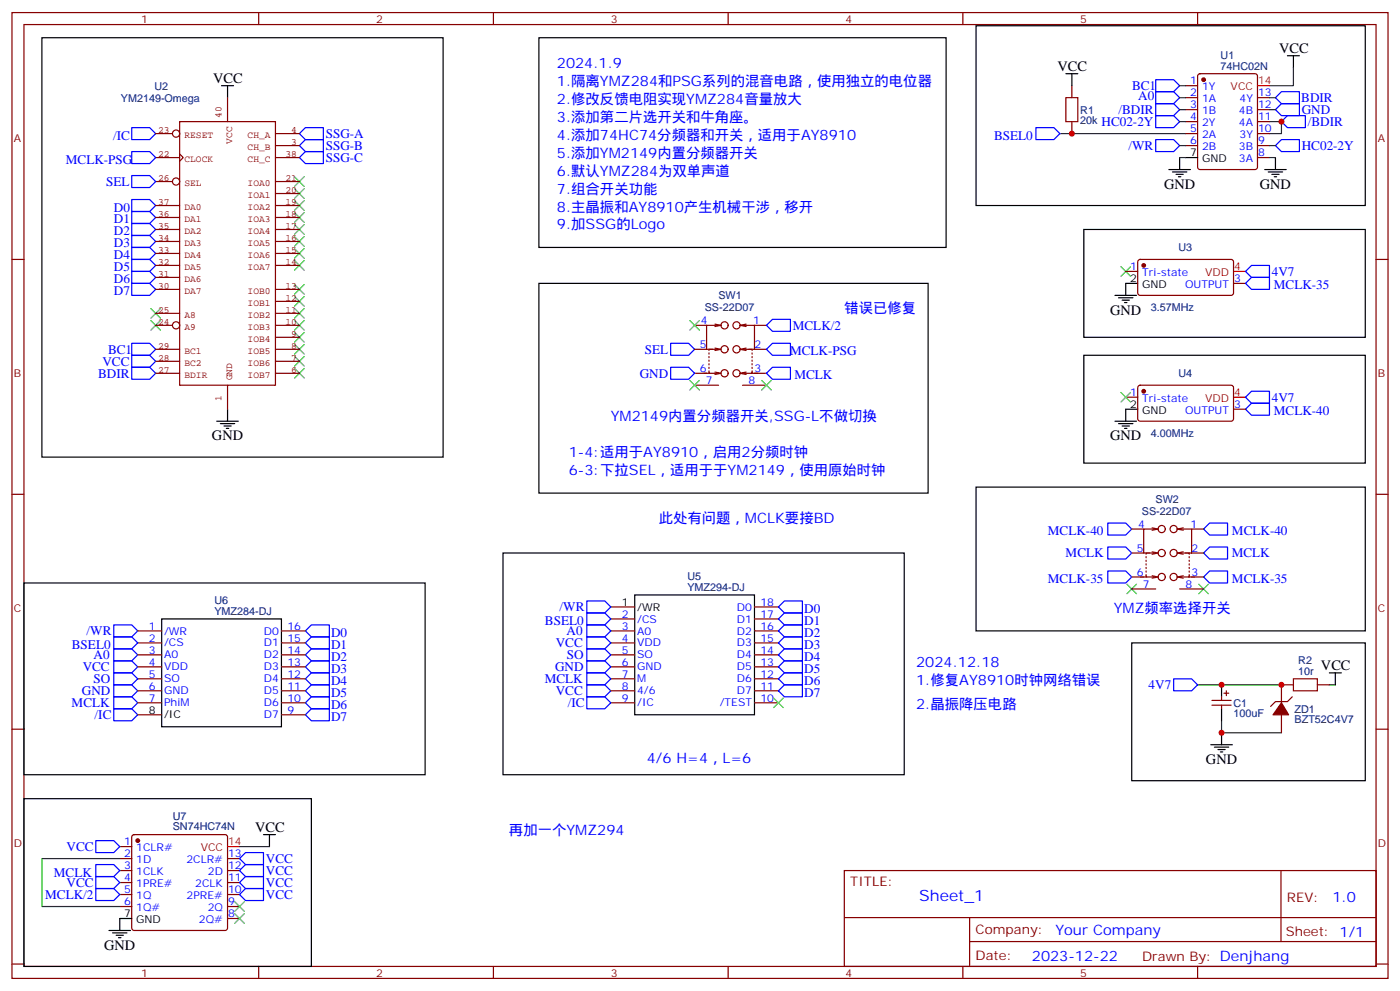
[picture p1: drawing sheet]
<svg xmlns="http://www.w3.org/2000/svg" width="412mm" height="292mm" viewBox="0 0 412 292" stroke-linecap="round" stroke-linejoin="round" font-family="sans-serif">
<g fill="none" stroke="#870000" stroke-width=".35">
<path d="M3.5 3.7h405.4v284.3h-405.4zM7.1 7.2h398.2v277.3h-398.2zM76.2 3.7v3.5M145.3 3.7v3.5M214.5 3.7v3.5M283.6 3.7v3.5M352.8 3.7v3.5M315.7 25.2v3.6M315.7 35.8v3.5M349.2 25.2h3.6M349.2 28.8h3.6M349.2 32.3h3.6"/>
<path d="M349.2 35.8h3.6M349.2 39.3h3.6M353 21.9l.5-.2h16.2l.7 .4v27.1l-.4 .7h-16.5l-.7-.4v-27.1zM370.4 28.8h3.5M370.4 32.3h3.5M370.4 35.8h3.5M370.4 39.3h3.5M349.2 42.9h3.6M370.4 42.9h3.5M370.4 46.4h3.5M3.5 76.4h3.6M331.6 79.9h3.5"/>
<path d="M335.4 76.6l.4-.2h27.1l.5 .7-.1 9.4-.6 .5-27.1-.1-.5-.6v-9.2zM405.3 76.4h3.6M204.6 95.8h3.5M210.6 95.4l1.8 .4M212.4 95.8h-4.3v7M212.4 95.8l-1.8 .3M218 95.8h4.2v7M218 95.8l1.8 .3M219.8 95.4l-1.8 .4M222.2 95.8h3.6M363.4 83.4h3.5M204.6 102.8h5.3"/>
<path d="M204.6 109.9h4.4M204.6 113.4h7.1M208.8 109.2v.7h2.9M208.8 103.9v.3M208.8 105v.3M208.8 106v.4M208.8 107.1v.3M208.8 108.1v.4M210.6 109.5l1.8 .4-1.8 .3M210.6 102.5l1.8 .3-1.8 .4M211.7 102.8h-2.9v.4M218 102.8l1.8 .4"/>
<path d="M218 109.9l1.8 .3M218.7 102.8h2.8v.4M218.7 113.4h7.1M219.8 102.5l-1.8 .3M219.8 109.5l-1.8 .4M220.5 102.8h5.3M221.4 109.9h4.4M221.5 109.2v.7h-2.8M221.5 103.9v.3M221.5 105v.3M221.5 106v.4M221.5 107.1v.3"/>
<path d="M221.5 108.1v.4M331.6 116.9h3.5M335.4 113.6l.4-.2 27.1 .1 .5 .6-.1 9.5-.6 .4-27.1-.1-.5-.6v-9.2zM363.4 120.5h3.5M3.5 145.5h3.6M333.4 155.8h3.5M339.4 155.4l1.7 .4M341.1 155.8h-4.2v7M341.1 155.8l-1.7 .3M346.8 155.8h4.2v7M346.8 155.8l1.7 .3M348.5 155.4l-1.7 .4"/>
<path d="M351 155.8h3.5M405.3 145.5h3.6M179.9 178.7h7.1M222.2 178.7h7.1M333.4 162.8h5.3M333.4 169.9h4.4M333.4 173.4h7M337.6 169.2v.7h2.8M337.6 163.9v.3M337.6 164.9v.4M337.6 166v.3M337.6 167v.4"/>
<path d="M337.6 168.1v.4M339.4 169.5l1.7 .4-1.7 .3M339.4 162.5l1.7 .3-1.7 .4M340.4 162.8h-2.8v.4M346.8 162.8l1.7 .4M346.8 169.9l1.7 .3M347.5 162.8h2.8v.4M347.5 173.4h7M348.5 162.5l-1.7 .3M348.5 169.5l-1.7 .4M349.2 162.8h5.3M350.1 169.9h4.4"/>
<path d="M350.3 169.2v.7h-2.8M350.3 163.9v.3M350.3 164.9v.4M350.3 166v.3M350.3 167v.4M350.3 168.1v.4M40.6 185.7h7M40.6 189.3h7M40.6 192.8h7M40.6 196.3h7M40.6 199.8h7M82.9 185.7h7.1"/>
<path d="M82.9 189.3h7.1M82.9 192.8h7.1M82.9 196.3h7.1M82.9 199.8h7.1M179.9 185.7h7.1M179.9 189.3h7.1M179.9 192.8h7.1M179.9 196.3h7.1M179.9 199.8h7.1M179.9 182.2h7.1M222.2 185.7h7.1M222.2 189.3h7.1"/>
<path d="M222.2 192.8h7.1M222.2 196.3h7.1M222.2 199.8h7.1M222.2 182.2h7.1M3.5 214.7h3.6M40.6 203.4h7M40.6 206.9h7M40.6 210.4h7M82.9 203.4h7.1M82.9 206.9h7.1M82.9 210.4h7.1M179.9 203.4h7.1"/>
<path d="M179.9 206.9h7.1M222.2 203.4h7.1M222.2 206.9h7.1M357 206.2h5.7M357 207.6h5.7M359.8 205.1v1.1M359.8 207.6v1.1M360.5 204.1h1.4M361.2 203.4v1.4M377.5 210.4v5.3M380.6 205.1l-1.4 1.5h-3.5l-1.4 1.4M381 201.6h-3.5v5.3"/>
<path d="M388.1 201.6h3.5M405.3 214.7h3.6M35.3 249.2h3.5M35.3 252.8h3.5M35.3 256.3h3.5M35.3 259.8h3.5M39 245.9l.5-.2h26.8l.5 .2 .2 .5v26.8l-.2 .5-.5 .2h-26.8l-.5-.2-.2-.5v-26.8zM67 252.8h3.6M67 256.3h3.6M67 259.8h3.6M248.7 256.3h156.6v28.2h-156.6zM377.3 256.3v20.9"/>
<path d="M35.3 263.3h3.5M35.3 266.9h3.5M67 263.3h3.6M67 266.9h3.6M67 270.4h3.6M248.7 270.1h156.5M285.6 277.2h119.6M285.6 270.1v14.2M3.5 283.8h3.6M76.2 284.5v3.5M145.3 284.5v3.5M214.5 284.5v3.5"/>
<path d="M283.6 284.5v3.5M352.8 284.5v3.5M405.3 283.8h3.6"/>
<circle cx="213.4" cy="95.8" r="1.06"/>
<circle cx="217" cy="95.8" r="1.06"/>
<circle cx="213.4" cy="109.9" r="1.06"/>
<circle cx="213.4" cy="102.8" r="1.06"/>
<circle cx="217" cy="109.9" r="1.06"/>
<circle cx="217" cy="102.8" r="1.06"/>
<circle cx="342.2" cy="155.8" r="1.06"/>
<circle cx="345.7" cy="155.8" r="1.06"/>
<circle cx="342.2" cy="162.8" r="1.06"/>
<circle cx="342.2" cy="169.9" r="1.06"/>
<circle cx="345.7" cy="162.8" r="1.06"/>
<circle cx="345.7" cy="169.9" r="1.06"/>
</g>
<g fill="none" stroke="#00f" stroke-width=".35">
<path d="M38.8 37.6h5.3l1.8 1.7-1.8 1.8h-5.3zM90 37.6h5.2v3.5h-5.2l-1.8-1.8zM305.2 37.6h5.2l1.8 1.7-1.8 1.8h-5.2zM340.4 27h5.3l1.8 1.8-1.8 1.7h-5.3zM340.4 30.5h5.3l1.8 1.8-1.8 1.7h-5.3zM340.4 23.5h5.3l1.8 1.7-1.8 1.8h-5.3zM340.4 34h5.3l1.8 1.8-1.8 1.8h-5.3zM377.5 27h5.3v3.5h-5.3l-1.8-1.7zM377.5 30.5h5.3v3.5h-5.3l-1.8-1.7zM377.5 35.8l1.7-1.8h5.3v3.6h-5.3zM38.8 58.7h5.3l1.8 1.8-1.8 1.8h-5.3zM38.8 51.7h5.3l1.8 1.7-1.8 1.8h-5.3z"/>
<path d="M38.8 44.6h5.3l1.8 1.8-1.8 1.8h-5.3zM90 41.1h5.2v3.5h-5.2l-1.8-1.7zM90 44.6h5.2v3.6h-5.2l-1.8-1.8zM340.4 41.1h5.3l1.8 1.8-1.8 1.7h-5.3zM377.5 41.1h5.3v3.5h-5.3l-1.8-1.7zM38.8 72.8h5.3l1.8 1.8-1.8 1.8h-5.3zM38.8 79.9h5.3l1.8 1.8-1.8 1.7h-5.3zM38.8 76.4h5.3l1.8 1.7-1.8 1.8h-5.3zM38.8 69.3h5.3l1.8 1.8-1.8 1.7h-5.3zM38.8 65.8h5.3l1.8 1.8-1.8 1.7h-5.3zM38.8 62.3h5.3l1.8 1.7-1.8 1.8h-5.3zM366.9 79.9l1.8-1.8h5.2v3.6h-5.2z"/>
<path d="M38.8 83.4h5.3l1.8 1.8-1.8 1.8h-5.3zM227.5 94h5.3v3.5h-5.3l-1.7-1.7zM368.7 81.7h5.2v3.5h-5.2l-1.8-1.8zM38.8 108.1h5.3l1.8 1.8-1.8 1.8h-5.3zM38.8 101.1h5.3l1.8 1.7-1.8 1.8h-5.3zM38.8 104.6h5.3l1.8 1.8-1.8 1.7h-5.3zM197.6 101.1h5.2l1.8 1.7-1.8 1.8h-5.2zM197.6 108.1h5.2l1.8 1.8-1.8 1.8h-5.2zM227.5 101.1h5.3v3.5h-5.3l-1.7-1.8zM227.5 108.1h5.3v3.6h-5.3l-1.7-1.8zM366.9 116.9l1.8-1.7h5.2v3.5h-5.2zM368.7 118.7h5.2v3.5h-5.2l-1.8-1.7z"/>
<path d="M326.3 154h5.3l1.8 1.8-1.8 1.7h-5.3zM356.3 154h5.3v3.5h-5.3l-1.8-1.7zM172.9 176.9h5.3l1.7 1.8-1.7 1.7h-5.3zM231.1 176.9h5.3v3.5h-5.3l-1.8-1.7zM326.3 168.1h5.3l1.8 1.8-1.8 1.7h-5.3zM326.3 161h5.3l1.8 1.8-1.8 1.8h-5.3zM356.3 168.1h5.3v3.5h-5.3l-1.8-1.7zM356.3 161h5.3v3.6h-5.3l-1.8-1.8zM33.5 184h5.3l1.8 1.7-1.8 1.8h-5.3zM33.5 191h5.3l1.8 1.8-1.8 1.8h-5.3zM33.5 194.6h5.3l1.8 1.7-1.8 1.8h-5.3zM33.5 198.1h5.3l1.8 1.7-1.8 1.8h-5.3z"/>
<path d="M33.5 187.5h5.3l1.8 1.8-1.8 1.7h-5.3zM91.7 184h5.3v3.5h-5.3l-1.7-1.8zM91.7 187.5h5.3v3.5h-5.3l-1.7-1.7zM91.7 191h5.3v3.6h-5.3l-1.7-1.8zM91.7 198.1h5.3v3.5h-5.3l-1.7-1.8zM91.7 194.6h5.3v3.5h-5.3l-1.7-1.8zM172.9 184h5.3l1.7 1.7-1.7 1.8h-5.3zM172.9 187.5h5.3l1.7 1.8-1.7 1.7h-5.3zM172.9 191h5.3l1.7 1.8-1.7 1.8h-5.3zM172.9 198.1h5.3l1.7 1.7-1.7 1.8h-5.3zM172.9 194.6h5.3l1.7 1.7-1.7 1.8h-5.3zM172.9 180.4h5.3l1.7 1.8-1.7 1.8h-5.3z"/>
<path d="M231.1 180.4h5.3v3.6h-5.3l-1.8-1.8zM231.1 184h5.3v3.5h-5.3l-1.8-1.8zM231.1 187.5h5.3v3.5h-5.3l-1.8-1.7zM231.1 194.6h5.3v3.5h-5.3l-1.8-1.8zM231.1 191h5.3v3.6h-5.3l-1.8-1.8zM231.1 198.1h5.3v3.5h-5.3l-1.8-1.8zM345.7 199.8h5.3l1.8 1.8-1.8 1.8h-5.3zM33.5 208.7h5.3l1.8 1.7-1.8 1.8h-5.3zM33.5 201.6h5.3l1.8 1.8-1.8 1.7h-5.3zM33.5 205.1h5.3l1.8 1.8-1.8 1.8h-5.3zM90 203.4l1.7-1.8h5.3v3.5h-5.3zM90 206.9l1.7-1.8h5.3v3.6h-5.3z"/>
<path d="M91.7 208.7h5.3v3.5h-5.3l-1.7-1.8zM172.9 201.6h5.3l1.7 1.8-1.7 1.7h-5.3zM172.9 205.1h5.3l1.7 1.8-1.7 1.8h-5.3zM231.1 201.6h5.3v3.5h-5.3l-1.8-1.7zM28.2 254.5h5.3l1.8 1.8-1.8 1.8h-5.3zM28.2 247.5h5.3l1.8 1.7-1.8 1.8h-5.3zM28.2 258.1h5.3l1.8 1.7-1.8 1.8h-5.3zM72.3 258.1h5.3v3.5h-5.3l-1.7-1.8zM72.3 254.5h5.3v3.6h-5.3l-1.7-1.8zM72.3 251h5.3v3.5h-5.3l-1.7-1.7zM28.2 261.6h5.3l1.8 1.7-1.8 1.8h-5.3zM72.3 261.6h5.3v3.5h-5.3l-1.7-1.8z"/>
</g>
<g fill="none" stroke="#000" stroke-width=".35">
<path d="M12.3 11.1h118.2v123.5h-118.2zM158.7 11.1h120v61.7h-120zM287.5 7.6h114.7v52.9h-114.7zM379.2 16.4h3.6M381 16.4v3.5M65.3 25.2h3.5M67 25.2v3.6M314 21.7h3.5M315.7 21.7v3.5M344.3 49.9h6.4M345.4 50.6h4.2M346.4 51.3h2.1"/>
<path d="M347.1 52h.7M347.5 46.4v3.5M349.2 46.4h3.6M372.5 49.9h6.4M373.6 50.6h4.2M374.6 51.3h2.2M375.4 52h.7M375.7 46.4v3.5M319.3 67.6h82.9v31.7h-82.9zM158.7 83.4h114.7v61.8h-114.7zM328.4 87h6.4M329.5 87.7h4.2"/>
<path d="M330.6 88.4h2.1M331.3 89.1h.7M335.1 83.4h-3.5v3.6M319.3 104.6h82.9v31.7h-82.9zM63.9 124h6.3M64.9 124.7h4.2M66 125.4h2.1M66.7 126.1h.7M67 120.5v3.5M328.4 124h6.4M329.5 124.7h4.2M330.6 125.4h2.1"/>
<path d="M331.3 126.1h.7M335.1 120.5h-3.5v3.5M287.5 143.4h114.7v42.3h-114.7zM7.1 171.6h118.1v56.5h-118.1zM148.2 162.8h118.1v65.3h-118.1zM187 175.2h35.2v35.2h-35.2zM47.6 182.2h35.3v31.8h-35.3zM333.4 189.3h68.8v40.5h-68.8zM391.6 198.1h3.5M393.3 198.1v3.5M356.7 219.3h6.3M357.7 220h4.2"/>
<path d="M359.8 201.6v3.5M359.8 208.7v3.5M359.8 215.7v3.6M7.1 235.1h84.6v49.4h-84.6zM358.8 220.7h2.1M359.5 221.4h.7M77.6 245.7h3.5M79.4 245.7v3.5M32.1 273.9h6.4M33.2 274.6h4.2M34.2 275.3h2.1M34.9 276h.7"/>
<path d="M38.8 270.4h-3.5v3.5"/>
</g>
<g fill="none" stroke="#3c3" stroke-width=".35">
<path d="M86.8 59.1l2.8 2.8M86.8 55.6l2.8 2.8M86.8 52l2.8 2.9M89.6 59.1l-2.8 2.8M89.6 55.6l-2.8 2.8M89.6 52l-2.8 2.9M86.8 76.7l2.8 2.9M86.8 73.2l2.8 2.8M86.8 69.7l2.8 2.8M86.8 66.1l2.8 2.9M86.8 62.6l2.8 2.8M89.6 76.7l-2.8 2.9"/>
<path d="M89.6 73.2l-2.8 2.8M89.6 69.7l-2.8 2.8M89.6 66.1l-2.8 2.9M89.6 62.6l-2.8 2.8M330.2 78.5l2.8 2.8M333 78.5l-2.8 2.8M44.4 90.8l2.9 2.9M44.4 94.4l2.9 2.8M47.3 94.4l-2.9 2.8M47.3 90.8l-2.9 2.9M86.8 97.9l2.8 2.8M86.8 94.4l2.8 2.8"/>
<path d="M86.8 90.8l2.8 2.9M86.8 87.3l2.8 2.8M86.8 83.8l2.8 2.8M89.6 97.9l-2.8 2.8M89.6 94.4l-2.8 2.8M89.6 90.8l-2.8 2.9M89.6 87.3l-2.8 2.8M89.6 83.8l-2.8 2.8M203.2 94.4l2.8 2.8M206 94.4l-2.8 2.8M86.8 108.5l2.8 2.8M86.8 105l2.8 2.8"/>
<path d="M86.8 101.4l2.8 2.8M89.6 108.5l-2.8 2.8M89.6 105l-2.8 2.8M89.6 101.4l-2.8 2.8M203.2 112l2.8 2.8M206 112l-2.8 2.8M224.4 112l2.8 2.8M227.2 112l-2.8 2.8M330.2 115.5l2.8 2.9M333 115.5l-2.8 2.9M332 172l2.8 2.8M334.8 172l-2.8 2.8"/>
<path d="M353.1 172l2.9 2.8M356 172l-2.9 2.8M227.9 205.5l2.8 2.8M230.7 205.5l-2.8 2.8M69.1 265.5l2.9 2.8M69.1 269l2.9 2.8M72 265.5l-2.9 2.8M72 269l-2.9 2.8"/>
</g>
<g fill="none" stroke="#008700" stroke-width=".35">
<path d="M381 19.9v5.3h-7.1M312.2 39.3h37M347.5 35.8h1.7M347.5 32.3h1.7M347.5 28.8h1.7M347.5 25.2h1.7M373.9 35.8h3.6v3.5h-3.6M373.9 32.3h1.8M373.9 28.8h1.8M347.5 46.4h1.7M347.5 42.9h1.7M373.9 46.4h1.8"/>
<path d="M373.9 42.9h1.8M352.8 201.6h24.7M359.8 212.2v3.5h17.7M391.6 201.6h1.7M35.3 252.8h-23v14.1h23M70.6 249.2h8.8"/>
</g>
<path d="M314 28.8h3.5v7h-3.5zM381 199.8h7.1v3.6h-7.1z" fill="none" stroke="#a10000" stroke-width=".35"/>
<g fill="none" stroke="#850000" stroke-width=".35">
<path d="M45.9 39.3h4.9M52.9 35.8h28.2v77.6h-28.2zM67 28.8v7M81.1 39.3h7.1M45.9 53.4h4.9M45.9 46.4h7M52.9 45.3l1.1 1.1-1.1 1M81.1 57h7.1M81.1 53.4h7.1M81.1 46.4h7.1M81.1 42.9h7.1M45.9 78.1h7"/>
<path d="M45.9 74.6h7M45.9 71.1h7M45.9 67.6h7M45.9 64h7M45.9 60.5h7M81.1 78.1h7.1M81.1 74.6h7.1M81.1 71.1h7.1M81.1 67.6h7.1M81.1 64h7.1M81.1 60.5h7.1M45.9 95.8h4.9"/>
<path d="M45.9 92.3h7M45.9 85.2h7M45.9 81.7h7M81.1 95.8h7.1M81.1 92.3h7.1M81.1 88.7h7.1M81.1 85.2h7.1M81.1 99.3h7.1M45.9 109.9h7M45.9 106.4h7M45.9 102.8h7M67 113.4v7.1"/>
<path d="M81.1 109.9h7.1M81.1 106.4h7.1M81.1 102.8h7.1"/>
<circle cx="51.9" cy="39.3" r="1.06"/>
<circle cx="51.9" cy="53.4" r="1.06"/>
<circle cx="51.9" cy="95.8" r="1.06"/>
</g>
<g fill="#870000" stroke="#870000" stroke-width=".35">
<path d="M377.5 206.9l2.1 3.5h-4.6z"/>
<circle cx="354.5" cy="23.5" r=".53"/>
<circle cx="40.6" cy="247.5" r=".53"/>
<circle cx="336.9" cy="115.2" r=".53"/>
<circle cx="336.9" cy="78.1" r=".53"/>
</g>
<path d="M370.4 25.2h3.5M363.4 79.9h3.5M363.4 116.9h3.5M67 249.2h3.6" fill="none" stroke="#f00" stroke-width=".35"/>
<g fill="#c00">
<circle cx="315.7" cy="39.3" r=".88"/>
<circle cx="377.5" cy="35.8" r=".88"/>
<circle cx="359.8" cy="215.7" r=".88"/>
<circle cx="359.8" cy="201.6" r=".88"/>
<circle cx="377.5" cy="201.6" r=".88"/>
</g>
<text font-size="4.6" fill="#00f" x="270.8" y="265.3">Sheet_1</text>
<g font-size="4.2">
<text x="376.8" y="15.7">VCC</text>
<text x="311.5" y="21">VCC</text>
<text x="62.8" y="24.5">VCC</text>
<text x="342.9" y="55.6">GND</text>
<text x="371.1" y="55.6">GND</text>
<text x="327" y="92.6">GND</text>
<text x="62.4" y="129.6">GND</text>
<text x="327" y="129.6">GND</text>
<text x="389.1" y="197.4">VCC</text>
<text x="355.2" y="224.9">GND</text>
<text x="75.1" y="245">VCC</text>
<text x="30.7" y="279.6">GND</text>
</g>
<g font-size="4.2" fill="#00f">
<text x="164" y="19.9">2024.1.9</text>
<text x="164" y="25.2">1.隔离YMZ284和PSG系列的混音电路，使用独立的电位器</text>
<text x="164" y="30.5">2.修改反馈电阻实现YMZ284音量放大</text>
<text x="164" y="35.8">3.添加第二片选开关和牛角座。</text>
<text x="164" y="41.1">4.添加74HC74分频器和开关，适用于AY8910</text>
<text x="164" y="46.4">5.添加YM2149内置分频器开关</text>
<text x="164" y="51.7">6.默认YMZ284为双单声道</text>
<text x="164" y="57">7.组合开关功能</text>
<text x="164" y="62.3">8.主晶振和AY8910产生机械干涉，移开</text>
<text x="164" y="67.6">9.加SSG的Logo</text>
<text x="248.7" y="92.3">错误已修复</text>
<text x="179.9" y="124">YM2149内置分频器开关,SSG-L不做切换</text>
<text x="167.6" y="134.6">1-4:适用于AY8910，启用2分频时钟</text>
<text x="167.6" y="139.9">6-3:下拉SEL，适用于于YM2149，使用原始时钟</text>
<text x="194" y="154">此处有问题，MCLK要接BD</text>
<text x="328.1" y="180.4">YMZ频率选择开关</text>
<text x="269.9" y="196.3">2024.12.18</text>
<text x="269.9" y="201.6">1.修复AY8910时钟网络错误</text>
<text x="269.9" y="208.7">2.晶振降压电路</text>
<text x="190.5" y="224.5">4/6 H=4，L=6</text>
<text x="149.9" y="245.7">再加一个YMZ294</text>
<text x="392.5" y="265.6">1.0</text>
<text x="310.9" y="275.1">Your Company</text>
<text x="304" y="282.9">2023-12-22</text>
</g>
<g font-size="3.9" fill="#00f">
<text x="333.5" y="26.5">BC1</text>
<text x="335.3" y="29.4">A0</text>
<text x="329.4" y="33.5">/BDIR</text>
<text x="383.3" y="30">BDIR</text>
<text x="383.5" y="33.6">GND</text>
<text x="33.3" y="41.1">/IC</text>
<text x="96" y="40.5">SSG-A</text>
<text x="292.8" y="41.1">BSEL0</text>
<text x="324.5" y="37.1">HC02-2Y</text>
<text x="385.2" y="37.1">/BDIR</text>
<text x="96" y="44.1">SSG-B</text>
<text x="96" y="47.7">SSG-C</text>
<text x="332.4" y="44.1">/WR</text>
<text x="383.5" y="44.1">HC02-2Y</text>
<text x="19.4" y="48.2">MCLK-PSG</text>
<text x="31.2" y="54.7">SEL</text>
<text x="33.5" y="65.8">D1</text>
<text x="33.5" y="62.3">D0</text>
<text x="33.5" y="69.3">D2</text>
<text x="33.5" y="76.4">D4</text>
<text x="33.5" y="72.8">D3</text>
<text x="33.5" y="83.4">D6</text>
<text x="33.5" y="79.9">D5</text>
<text x="374.6" y="81.2">4V7</text>
<text x="33.5" y="87">D7</text>
<text x="375.2" y="85.2">MCLK-35</text>
<text x="233.5" y="97">MCLK/2</text>
<text x="30.2" y="107.6">VCC</text>
<text x="31.8" y="104.1">BC1</text>
<text x="190" y="104.1">SEL</text>
<text x="232.7" y="104.6">MCLK-PSG</text>
<text x="28.9" y="111.1">BDIR</text>
<text x="188.5" y="111.1">GND</text>
<text x="234" y="111.7">MCLK</text>
<text x="374.6" y="118.2">4V7</text>
<text x="375.2" y="122.2">MCLK-40</text>
<text x="308.7" y="157.5">MCLK-40</text>
<text x="362.9" y="157.5">MCLK-40</text>
<text x="313.9" y="164.1">MCLK</text>
<text x="362.8" y="164.1">MCLK</text>
<text x="308.7" y="171.6">MCLK-35</text>
<text x="362.9" y="171.6">MCLK-35</text>
<text x="164.9" y="179.9">/WR</text>
<text x="160.5" y="184">BSEL0</text>
<text x="236.9" y="180.4">D0</text>
<text x="236.9" y="184">D1</text>
<text x="21.2" y="191">BSEL0</text>
<text x="25.5" y="187">/WR</text>
<text x="97.5" y="187.5">D0</text>
<text x="97.5" y="191">D1</text>
<text x="163.7" y="190.5">VCC</text>
<text x="166.9" y="187">A0</text>
<text x="236.9" y="187.5">D2</text>
<text x="236.9" y="191">D3</text>
<text x="24.4" y="197.6">VCC</text>
<text x="27.6" y="194.1">A0</text>
<text x="97.5" y="194.6">D2</text>
<text x="163.5" y="197.6">GND</text>
<text x="166.9" y="194.1">SO</text>
<text x="236.9" y="194.6">D4</text>
<text x="27.6" y="201.1">SO</text>
<text x="97.5" y="201.6">D4</text>
<text x="97.5" y="198.1">D3</text>
<text x="160.5" y="201.1">MCLK</text>
<text x="236.9" y="198.1">D5</text>
<text x="236.9" y="201.6">D6</text>
<text x="338.3" y="202.9">4V7</text>
<text x="21.1" y="208.2">MCLK</text>
<text x="24.1" y="204.6">GND</text>
<text x="97.5" y="205.1">D5</text>
<text x="97.5" y="208.7">D6</text>
<text x="163.7" y="204.6">VCC</text>
<text x="167.2" y="208.2">/IC</text>
<text x="236.9" y="205.1">D7</text>
<text x="27.9" y="211.7">/IC</text>
<text x="97.5" y="212.2">D7</text>
<text x="19.6" y="250.5">VCC</text>
<text x="78.3" y="257.5">VCC</text>
<text x="78.3" y="254">VCC</text>
<text x="15.9" y="258.1">MCLK</text>
<text x="19.6" y="261.1">VCC</text>
<text x="78.3" y="261.1">VCC</text>
<text x="13.3" y="264.6">MCLK/2</text>
<text x="78.3" y="264.6">VCC</text>
</g>
<g font-size="3.9" fill="#800">
<text x="250.5" y="260.9">TITLE:</text>
<text x="379.1" y="265.6">REV:</text>
<text x="287.4" y="275.1">Company:</text>
<text x="378.7" y="275.7">Sheet: 1/1</text>
<text x="287.4" y="282.8">Date:</text>
<text x="336.4" y="282.8">Drawn By: Denjhang</text>
</g>
<g font-size="3.2" fill="#800">
<text x="41.6" y="6.7">1</text>
<text x="110.8" y="6.7">2</text>
<text x="179.9" y="6.7">3</text>
<text x="249.1" y="6.7">4</text>
<text x="318.2" y="6.7">5</text>
<text x="4.1" y="41.8">A</text>
<text x="405.9" y="41.8">A</text>
<text x="4.1" y="110.9">B</text>
<text x="405.9" y="110.9">B</text>
<text x="4.1" y="180.1">C</text>
<text x="405.9" y="180.1">C</text>
<text x="4.1" y="249.2">D</text>
<text x="405.9" y="249.2">D</text>
<text x="41.6" y="287.5">1</text>
<text x="110.8" y="287.5">2</text>
<text x="179.9" y="287.5">3</text>
<text x="249.1" y="287.5">4</text>
<text x="318.2" y="287.5">5</text>
</g>
<g font-size="3.2" fill="#000080">
<text x="359.6" y="17.4">U1</text>
<text x="359.6" y="20.5">74HC02N</text>
<text x="35.6" y="29.9">YM2149-Omega</text>
<text x="45.5" y="26.4">U2</text>
<text x="318.2" y="33.4">R1</text>
<text x="318.2" y="36.6">20k</text>
<text x="347.1" y="74">U3</text>
<text x="211.6" y="88.1">SW1</text>
<text x="207.6" y="91.6">SS-22D07</text>
<text x="339" y="91.6">3.57MHz</text>
<text x="347.1" y="111">U4</text>
<text x="339" y="128.7">4.00MHz</text>
<text x="340.4" y="148.1">SW2</text>
<text x="336.4" y="151.6">SS-22D07</text>
<text x="202.5" y="170.9">U5</text>
<text x="63.2" y="177.9">U6</text>
<text x="202.5" y="174">YMZ294-DJ</text>
<text x="63.2" y="181.1">YMZ284-DJ</text>
<text x="382.4" y="195.6">R2</text>
<text x="382.4" y="198.8">10r</text>
<text x="363.4" y="208.1">C1</text>
<text x="381.4" y="209.8">ZD1</text>
<text x="363.4" y="211.2">100uF</text>
<text x="381.4" y="213">BZT52C4V7</text>
<text x="50.9" y="244.5">SN74HC74N</text>
<text x="50.9" y="241.3">U7</text>
</g>
<g font-size="3.2" fill="#00f">
<text x="350.6" y="24.9">1</text>
<text x="350.6" y="28.4">2</text>
<text x="354.1" y="26.6">1Y</text>
<text x="370.6" y="28.4">13</text>
<text x="350.6" y="31.9">3</text>
<text x="350.6" y="35.5">4</text>
<text x="354.1" y="30.2">1A</text>
<text x="354.1" y="33.7">1B</text>
<text x="364.9" y="33.7">4B</text>
<text x="365.1" y="30.2">4Y</text>
<text x="370.6" y="35.5">11</text>
<text x="370.6" y="31.9">12</text>
<text x="350.6" y="39">5</text>
<text x="354.1" y="37.2">2Y</text>
<text x="354.1" y="40.7">2A</text>
<text x="364.9" y="37.2">4A</text>
<text x="365.1" y="40.7">3Y</text>
<text x="370.6" y="39">10</text>
<text x="350.6" y="42.5">6</text>
<text x="354.1" y="44.3">2B</text>
<text x="364.9" y="44.3">3B</text>
<text x="364.9" y="47.8">3A</text>
<text x="370.6" y="46">8</text>
<text x="370.6" y="42.5">9</text>
<text x="332.9" y="79.6">1</text>
<text x="336.4" y="81.3">Tri-state</text>
<text x="363.5" y="83.1">3</text>
<text x="349.1" y="84.8">OUTPUT</text>
<text x="206.5" y="95.4">4</text>
<text x="221.9" y="95.4">1</text>
<text x="206.1" y="102.5">5</text>
<text x="222.2" y="102.5">2</text>
<text x="206.1" y="109.5">6</text>
<text x="207.9" y="113.1">7</text>
<text x="220.5" y="113.1">8</text>
<text x="222.2" y="109.5">3</text>
<text x="332.9" y="116.6">1</text>
<text x="336.4" y="118.4">Tri-state</text>
<text x="349.1" y="121.9">OUTPUT</text>
<text x="363.5" y="120.1">3</text>
<text x="335.2" y="155.4">4</text>
<text x="350.7" y="155.4">1</text>
<text x="334.9" y="162.5">5</text>
<text x="351" y="162.5">2</text>
<text x="334.9" y="169.5">6</text>
<text x="336.6" y="173">7</text>
<text x="349.2" y="173">8</text>
<text x="351" y="169.5">3</text>
<text x="217.1" y="179.7">D0</text>
<text x="224" y="178.3">18</text>
<text x="43.8" y="185.4">1</text>
<text x="84.7" y="185.4">16</text>
<text x="183.2" y="181.9">2</text>
<text x="183.2" y="185.4">3</text>
<text x="187.7" y="183.3">/CS</text>
<text x="217.1" y="183.3">D1</text>
<text x="224" y="181.9">17</text>
<text x="224" y="185.4">16</text>
<text x="43.8" y="188.9">2</text>
<text x="48.3" y="186.8">/WR</text>
<text x="48.3" y="190.3">/CS</text>
<text x="77.7" y="186.8">D0</text>
<text x="77.7" y="190.3">D1</text>
<text x="84.7" y="188.9">15</text>
<text x="183.2" y="188.9">4</text>
<text x="187.7" y="186.8">A0</text>
<text x="187.7" y="190.3">VDD</text>
<text x="217.1" y="186.8">D2</text>
<text x="217.1" y="190.3">D3</text>
<text x="224" y="188.9">15</text>
<text x="43.8" y="192.4">3</text>
<text x="43.8" y="196">4</text>
<text x="48.3" y="193.9">A0</text>
<text x="48.3" y="197.4">VDD</text>
<text x="77.7" y="193.9">D2</text>
<text x="77.7" y="197.4">D3</text>
<text x="84.7" y="192.4">14</text>
<text x="84.7" y="196">13</text>
<text x="183.2" y="192.4">5</text>
<text x="183.2" y="196">6</text>
<text x="187.7" y="193.9">SO</text>
<text x="187.7" y="197.4">GND</text>
<text x="217.1" y="193.9">D4</text>
<text x="217.1" y="197.4">D5</text>
<text x="224" y="192.4">14</text>
<text x="224" y="196">13</text>
<text x="43.8" y="199.5">5</text>
<text x="43.8" y="203">6</text>
<text x="48.3" y="200.9">SO</text>
<text x="77.7" y="200.9">D4</text>
<text x="84.7" y="199.5">12</text>
<text x="84.7" y="203">11</text>
<text x="183.2" y="199.5">7</text>
<text x="183.2" y="203">8</text>
<text x="187.7" y="200.9">M</text>
<text x="217.1" y="200.9">D6</text>
<text x="224" y="199.5">12</text>
<text x="224" y="203">11</text>
<text x="43.8" y="206.6">7</text>
<text x="48.3" y="204.4">GND</text>
<text x="48.3" y="208">PhiM</text>
<text x="77.7" y="204.4">D5</text>
<text x="77.7" y="208">D6</text>
<text x="84.7" y="206.6">10</text>
<text x="183.2" y="206.6">9</text>
<text x="187.7" y="204.4">4/6</text>
<text x="187.7" y="208">/IC</text>
<text x="212" y="208">/TEST</text>
<text x="217.1" y="204.4">D7</text>
<text x="224" y="206.6">10</text>
<text x="77.7" y="211.5">D7</text>
<text x="84.7" y="210.1">9</text>
<text x="36.6" y="248.9">1</text>
<text x="40.1" y="250.6">1CLR#</text>
<text x="36.6" y="252.4">2</text>
<text x="36.6" y="255.9">3</text>
<text x="40.1" y="254.2">1D</text>
<text x="40.1" y="257.7">1CLK</text>
<text x="54.9" y="254.2">2CLR#</text>
<text x="61.3" y="257.7">2D</text>
<text x="67.2" y="255.9">12</text>
<text x="67.2" y="252.4">13</text>
<text x="36.6" y="259.5">4</text>
<text x="36.6" y="263">5</text>
<text x="40.1" y="261.2">1PRE#</text>
<text x="57.5" y="261.2">2CLK</text>
<text x="67.2" y="263">10</text>
<text x="67.2" y="259.5">11</text>
<text x="36.6" y="266.5">6</text>
<text x="40.1" y="264.8">1Q</text>
<text x="40.1" y="268.3">1Q#</text>
<text x="55" y="264.8">2PRE#</text>
<text x="61.2" y="268.3">2Q</text>
<text x="67.2" y="266.5">9</text>
<text x="58.6" y="271.8">2Q#</text>
<text x="67.2" y="270.1">8</text>
</g>
<g font-size="3.2" fill="#f00">
<text x="362.5" y="26.6">VCC</text>
<text x="370.6" y="24.9">14</text>
<text x="355" y="81.3">VDD</text>
<text x="363.5" y="79.6">4</text>
<text x="355" y="118.4">VDD</text>
<text x="363.5" y="116.6">4</text>
<text x="59.1" y="250.6">VCC</text>
<text x="67.2" y="248.9">14</text>
</g>
<g font-size="3.2">
<text x="350.6" y="46">7</text>
<text x="354.1" y="47.8">GND</text>
<text x="332.9" y="83.1">2</text>
<text x="336.4" y="84.8">GND</text>
<text x="332.9" y="120.1">2</text>
<text x="336.4" y="121.9">GND</text>
<text x="183.2" y="178.3">1</text>
<text x="187.7" y="179.7">/WR</text>
<text x="43.8" y="210.1">8</text>
<text x="48.3" y="211.5">/IC</text>
<text x="36.6" y="270.1">7</text>
<text x="40.1" y="271.8">GND</text>
</g>
<g font-size="2.8" fill="#840000">
<text x="65.2" y="34.7" transform="rotate(-90 65.2 34.7)">40</text>
<text x="46.6" y="39.3">23</text>
<text x="54.3" y="40.7">RESET</text>
<text x="73" y="40.7">CH_A</text>
<text x="85.8" y="39.3">4</text>
<text x="46.6" y="46.4">22</text>
<text x="54.3" y="47.7">CLOCK</text>
<text x="68.4" y="42.3" transform="rotate(-90 68.4 42.3)">VCC</text>
<text x="73" y="44.2">CH_B</text>
<text x="73" y="47.7">CH_C</text>
<text x="84.1" y="46.4">38</text>
<text x="85.8" y="42.8">3</text>
<text x="46.6" y="53.4">26</text>
<text x="84.1" y="53.4">21</text>
<text x="54.3" y="54.8">SEL</text>
<text x="73" y="58.3">IOA1</text>
<text x="73" y="54.8">IOA0</text>
<text x="84.1" y="56.9">20</text>
<text x="46.6" y="64">36</text>
<text x="46.6" y="60.5">37</text>
<text x="54.3" y="65.4">DA1</text>
<text x="54.3" y="61.8">DA0</text>
<text x="73" y="65.4">IOA3</text>
<text x="73" y="61.8">IOA2</text>
<text x="84.1" y="64">18</text>
<text x="84.1" y="60.5">19</text>
<text x="46.6" y="71">34</text>
<text x="46.6" y="67.5">35</text>
<text x="54.3" y="68.9">DA2</text>
<text x="73" y="68.9">IOA4</text>
<text x="84.1" y="71">16</text>
<text x="84.1" y="67.5">17</text>
<text x="46.6" y="74.6">33</text>
<text x="54.3" y="75.9">DA4</text>
<text x="54.3" y="72.4">DA3</text>
<text x="73" y="75.9">IOA6</text>
<text x="73" y="72.4">IOA5</text>
<text x="84.1" y="74.6">15</text>
<text x="46.6" y="81.6">31</text>
<text x="46.6" y="78.1">32</text>
<text x="54.3" y="83">DA6</text>
<text x="54.3" y="79.5">DA5</text>
<text x="73" y="79.5">IOA7</text>
<text x="84.1" y="78.1">14</text>
<text x="46.6" y="85.2">30</text>
<text x="54.3" y="86.5">DA7</text>
<text x="73" y="86.5">IOB0</text>
<text x="84.1" y="88.7">12</text>
<text x="84.1" y="85.2">13</text>
<text x="46.6" y="95.7">24</text>
<text x="46.6" y="92.2">25</text>
<text x="54.3" y="93.6">A8</text>
<text x="73" y="93.6">IOB2</text>
<text x="73" y="90">IOB1</text>
<text x="84.1" y="95.7">10</text>
<text x="84.1" y="92.2">11</text>
<text x="54.3" y="97.1">A9</text>
<text x="73" y="97.1">IOB3</text>
<text x="73" y="100.6">IOB4</text>
<text x="85.8" y="99.3">9</text>
<text x="46.6" y="106.3">28</text>
<text x="46.6" y="102.8">29</text>
<text x="54.3" y="107.7">BC2</text>
<text x="54.3" y="104.2">BC1</text>
<text x="73" y="107.7">IOB6</text>
<text x="73" y="104.2">IOB5</text>
<text x="85.8" y="106.3">7</text>
<text x="85.8" y="102.8">8</text>
<text x="46.6" y="109.9">27</text>
<text x="54.3" y="111.2">BDIR</text>
<text x="68.4" y="112" transform="rotate(-90 68.4 112)">GND</text>
<text x="73" y="111.2">IOB7</text>
<text x="85.8" y="109.9">6</text>
<text x="65.2" y="117.9" transform="rotate(-90 65.2 117.9)">1</text>
</g>
</svg>
